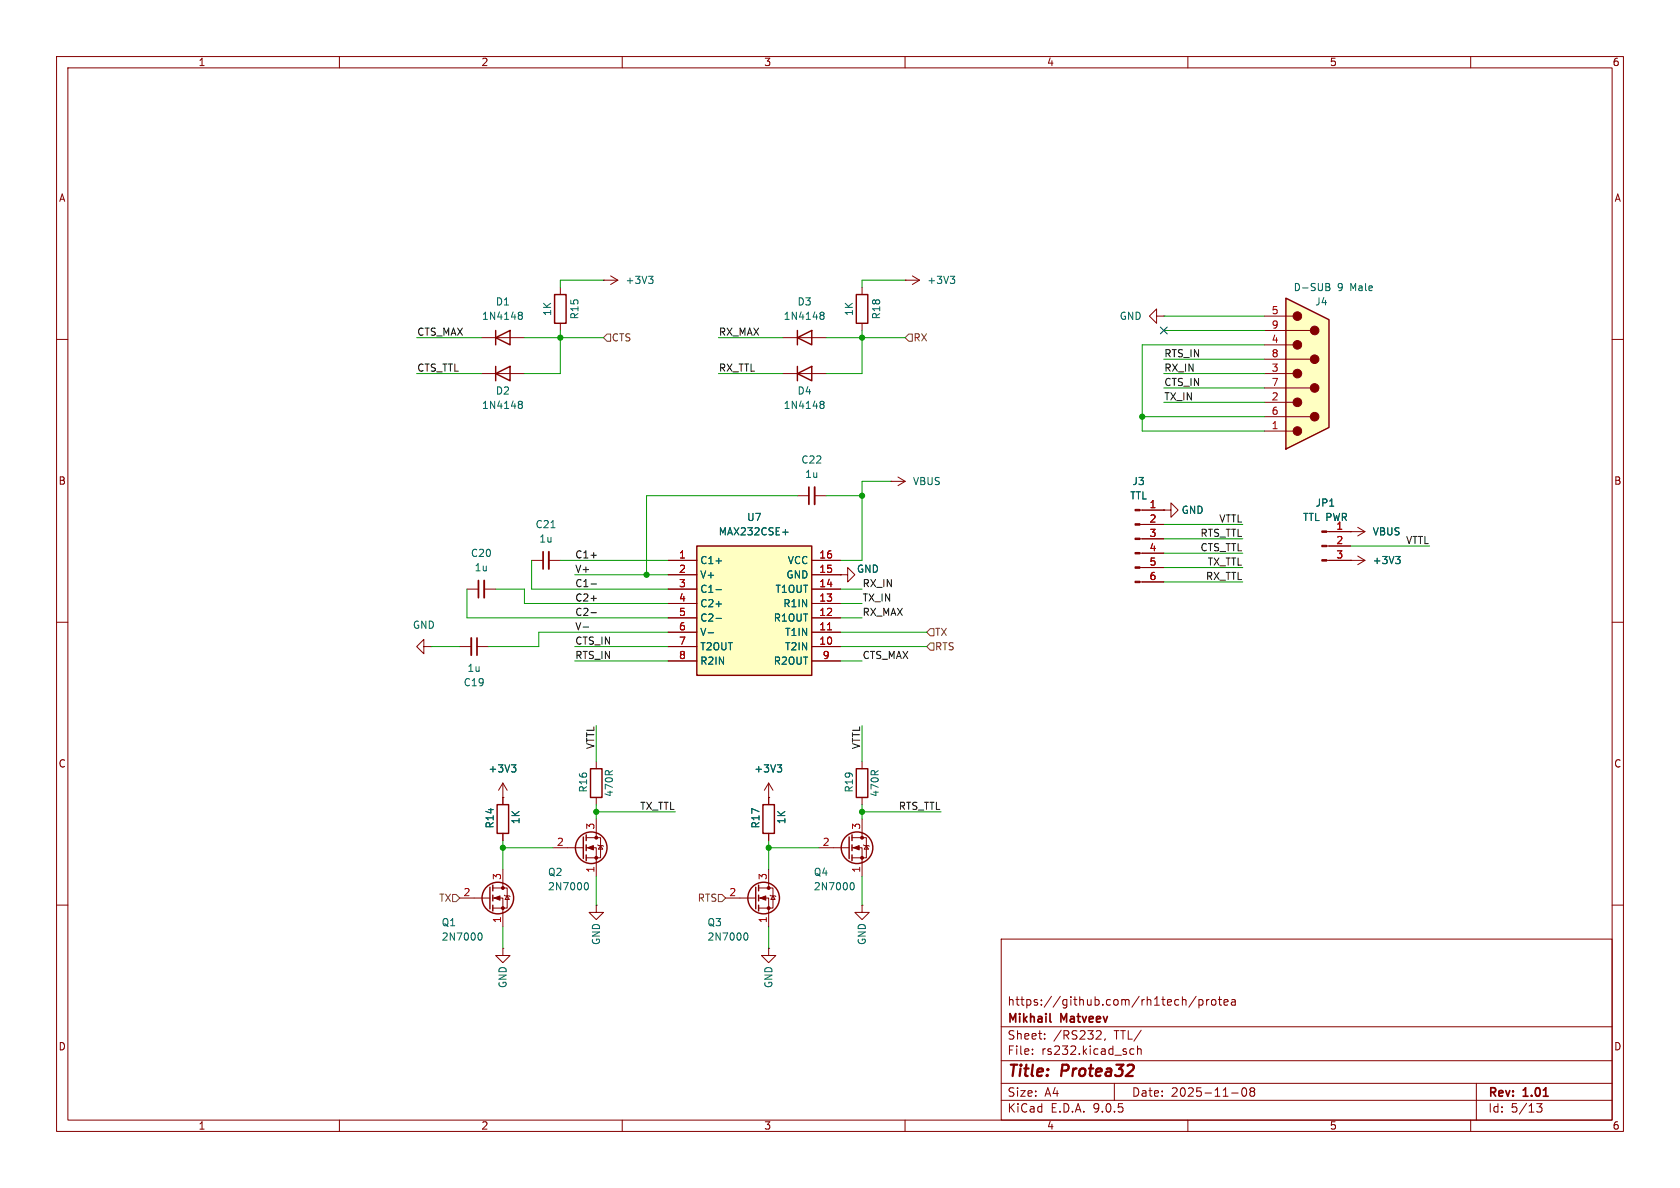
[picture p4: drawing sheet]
<svg xmlns="http://www.w3.org/2000/svg" width="297mm" height="210mm" viewBox="0 0 297 210" stroke-linecap="round" stroke-linejoin="round" font-family="sans-serif">
<g fill="none" stroke="#840000" stroke-width=".18">
<path d="M10 10h277v190h-277zM12 12h273v186h-273zM60 10v2M110 10v2M160 10v2M210 10v2M260 10v2M10 60h2M285 60h2M10 110h2M285 110h2M152.4 134.6v1.3"/>
<path d="M81.3 158.8h5.3M87.1 157h2.6v3.5h-2.6M87.1 158.8h1.8v5M88.9 153.7v3.3M89.2 158.2l.1 .2h.7l.2 .1M89.7 158.4l.3 .6h-.7zM152.4 141v1.2M10 160h2M105.4 160v1.3h1.3l-1.3 1.3-1.3-1.3h1.3M105.4 160h.1M152.4 160v1.3h1.3l-1.3 1.3-1.3-1.3h1.3M152.4 160h.1"/>
<path d="M177 166h108v32h-108zM209.1 176.8h.5l.1 .9M211.5 176.1l-1.3 2M212 176.8l.4-.1 .3 .3v.4l-.2 .2h-.5M212 176.7v1.5M213.3 176.7v1M213.7 176.7l-.2 .1-.2 .2M214.2 176.8l.3-.1 .4 .1 .1 .6-.2 .2-.3 .1-.3-.1zM215.4 176.7h.6M215.6 176.2v1.3l.4 .2M216.4 177.2l.7-.1-.1-.3-.4-.1-.2 .2 .1 .7h.5M217.7 176.8h.6l.1 .9"/>
<path d="M218.4 177.1h-.5a.29 .29 0 0 0-.2 .3 .29 .29 0 0 0 .2 .3l.5-.1M285 160h2M60 198v2M110 198v2M160 198v2M177 194.5h108M177 191.5h108M177 187.5h108M177 181.5h108M182.5 186.3v.1M182.5 185.5v.1M184.7 183.6v.1"/>
<path d="M184.7 182.8v.1M194 182.2l.5 .1 .2 .3-1 1.1h1M195.4 183.6l-.2 .3M197 191.5v3M199.7 186.1l.3 .3 .5-.1M200.5 185.5l-.5-.1-.3 .3M201.1 185.5l.2-.1 .4 .1v.9M201.1 184.9v1.5M210 198v2M217.7 193.2h1.2M219.7 192.4l.2-.1a.81 .81 0 0 1 .6 .6 .81 .81 0 0 1-.3 .8l-.2 .1a.81 .81 0 0 1-.3-1.4zM221.2 192.9l-.2-.2 .2-.4 .5 .1 .1 .2-.3 .3"/>
<path d="M221.2 192.9l-.2 .3v.5l.2 .1 .5-.1 .1-.2-.1-.4-.2-.2M221.2 192.9h.3M260 198v2M261 191.5v6.5M271.7 195.1h.9l-.5 .6 .4 .1v.7l-.2 .1-.6-.1"/>
</g>
<path d="M185.6 180.5l.2 .2" fill="none" stroke="#840000" stroke-width=".3"/>
<g fill="none" stroke="#840000" stroke-width=".25">
<path d="M151.4 135.9h2v5.1h-2zM86.6 156.8v3.9M87.1 156.5v1M87.1 158.2v1.1M87.1 160v1"/>
<circle cx="88" cy="158.7" r="2.79"/>
</g>
<g fill="#840000" stroke="#840000" stroke-width=".18">
<path d="M87.4 158.8l1-.4v.7z"/>
<circle cx="88.9" cy="157" r=".25"/>
<circle cx="88.9" cy="160.5" r=".25"/>
</g>
<path d="M84.7 165l.1-.1a.68 .68 0 0 1 .4 .7 .68 .68 0 0 1-.4 .6l-.1-.1" fill="none" stroke="#006464" stroke-width=".18"/>
<path d="M123.2 96.5h20.3v22.9h-20.3z" fill="#ffffc2"/>
<g fill="none" stroke="#840000" stroke-width=".25">
<path d="M87.6 59.7l2.6-1.3v2.6zM87.6 58.4v2.6M98 52.1h2.1v5.1h-2.1zM141 59.7l2.5-1.3v2.6zM141 58.4v2.6M87.6 66l2.6-1.2v2.5zM87.6 64.8v2.5M141 66l2.5-1.2v2.5zM141 64.8v2.5M123.2 96.5h20.3v22.9h-20.3zM104.4 135.9h2v5.1h-2zM87.9 142.2h2v5.1h-2z"/>
<path d="M103.1 148v3.8M103.6 147.6v1M103.6 149.4v1M103.6 151.1v1M133.6 156.8v3.9M134.1 156.5v1M134.1 158.2v1.1M134.9 142.2h2v5.1h-2zM134.1 160v1"/>
<circle cx="104.5" cy="149.9" r="2.79"/>
<circle cx="135" cy="158.7" r="2.79"/>
</g>
<g fill="none" stroke="#840000" stroke-width=".18">
<path d="M85.1 59.7h7.6M99.1 50.8v1.3M99.1 57.2v1.2M106.7 49.5h.1M106.7 49.5h2.5M107.9 48.8l1.3 .7M109.2 49.5l-1.3 .8M138.4 59.7h7.6M85.1 66h7.6M138.4 66h7.6M118.1 99.1h5.1M141 87.6h2"/>
<path d="M143.5 99.1h5.1M144 87.6h2M157.5 85.1h.1M157.5 85.1h2.5M158.7 84.3l1.3 .8M160 85.1l-1.3 .8M81.3 114.3h2M84.3 114.3h2.1M118.1 101.6h5.1M118.1 104.1h5.1M118.1 106.7h5.1M118.1 109.2h5.1"/>
<path d="M118.1 111.8h5.1M118.1 114.3h5.1M118.1 116.8h5.1M143.5 101.6h5.1M143.5 104.1h5.1M143.5 106.7h5.1M143.5 109.2h5.1M143.5 111.8h5.1M143.5 114.3h5.1M143.5 116.8h5.1M148.6 101.6h1.3v-1.3l1.2 1.3-1.2 1.3v-1.3M148.6 101.6h.1"/>
<path d="M88.9 138.4v3.8M88.9 138.4l-.8 1.3M88.9 138.4l.8 1.3M105.4 134.6v1.3M135.9 138.4v3.8M135.9 138.4l-.8 1.3M135.9 138.4l.8 1.3M88.9 141h.1M88.9 147.3v1.3M97.8 149.9h5.3M103.6 148.1h2.6v3.5h-2.6M103.6 149.9h1.8v5"/>
<path d="M105.4 141v1.2M105.4 144.8v3.3M105.7 149.4l.1 .1h.8l.1 .1M106.2 149.5l.4 .6h-.8zM128.3 158.8h5.3M134.1 157h2.6v3.5h-2.6M134.1 158.8h1.8v5M135.9 141h.1M135.9 147.3v1.3M135.9 153.7v3.3M136.1 158.2l.2 .2h.7l.2 .1M136.7 158.4l.3 .6h-.7z"/>
<path d="M88.9 167.6v1.3h1.3l-1.3 1.3-1.3-1.3h1.3M88.9 167.6h.1M135.9 167.6v1.3h1.3l-1.3 1.3-1.3-1.3h1.3M135.9 167.6h.1"/>
</g>
<g fill="none" stroke="#006464" stroke-width=".18">
<path d="M91.7 55.3l.4-.1 .2 .1v.2l-.2 .2M91.7 55.7h.2M91.9 55.7h.2M91.9 55.7l-.2 .1M92.1 55.7l.2 .3v.3l-.2 .2-.4-.1M114.7 48.8h.7l-.4 .5M115.2 49.3l.2 .3v.3l-.2 .2M145.1 55.7h.1M145.1 55.3l.3-.1 .2 .1 .1 .2-.3 .2M145.2 55.7h.2M145.2 55.7l-.1 .1M145.4 55.7l.3 .3-.1 .3-.2 .2-.3-.1"/>
<path d="M91.7 71.4l.2 .1M91.7 71l.4-.1 .2 .2v.1l-.2 .3M91.9 71.5h.2M91.9 71.5h-.2M92.1 71.5l.2 .2v.4l-.2 .1-.4-.1M145.1 71l.3-.1 .2 .2 .1 .1-.3 .3M145.1 71.4l.1 .1M145.2 71.5h.2M145.2 71.5h-.1M145.4 71.5l.3 .2-.1 .4-.2 .1-.3-.1M126.6 99.2h.9M138.4 94.1h.9"/>
<path d="M125.2 111.9h1M126.6 104.2h.9M126.6 106.8h.9M126.6 109.3h.9M90.4 135.2h.8l-.4 .5M91 135.7l.2 .2v.3l-.2 .3M137.4 135.2h.8l-.4 .5M137.9 135.7l.3 .2v.3l-.3 .3M103.5 156.1l.1-.1a.68 .68 0 0 1 .4 .7 .68 .68 0 0 1-.4 .6l-.1-.1M131.7 165l.1-.1a.68 .68 0 0 1 .4 .7 .68 .68 0 0 1-.4 .6l-.1-.1"/>
</g>
<path d="M146.3 111.3h.7" fill="none" stroke="#a90000" stroke-width=".18"/>
<path d="M143 86.1v3.1M84.3 112.8v3" fill="none" stroke="#840000" stroke-width=".3"/>
<path d="M144 86.1v3.1M83.3 112.8v3" fill="none" stroke="#840000" stroke-width=".33"/>
<g fill="#840000" stroke="#840000" stroke-width=".18">
<path d="M103.9 149.9l1-.4v.7z"/>
<path d="M134.4 158.8l1-.4v.7z"/>
<circle cx="105.4" cy="148.1" r=".25"/>
<circle cx="105.4" cy="151.6" r=".25"/>
<circle cx="135.9" cy="157" r=".25"/>
<circle cx="135.9" cy="160.5" r=".25"/>
</g>
<path d="M227.3 52.7l7.6 3.8v19.1l-7.6 3.8z" fill="#ffffc2"/>
<g fill="none" stroke="#840000" stroke-width=".18">
<path d="M152.4 50.8v1.3M152.4 57.2v1.2M160 49.5h.1M160 49.5h2.6M161.3 48.8l1.3 .7M162.6 49.5l-1.3 .8M204.5 55.9v-1.3l-1.3 1.3 1.3 1.3v-1.3h1.2M205.7 55.9h.1M223.5 55.9h5.1M223.5 58.4h8.1M223.5 61h5.1M223.5 63.5h8.1"/>
<path d="M223.5 66h5.1M223.5 68.6h8.1M223.5 71.1h5.1M223.5 73.7h8.1M223.5 76.2h5.1M94 99.1h2M97 99.1h2.1M118.1 99.1h5.1M143.5 99.1h5.1M201.5 90.2h4.2M201.5 92.7h4.2M201.5 95.3h4.2"/>
<path d="M201.5 97.8h4.2M205.7 90.2h1.3v-1.3l1.3 1.3-1.3 1.2v-1.2M205.7 90.2h.1M234.5 99.1h6.8M234.5 94h6.8M234.5 96.5h4.3M238.8 94h.1M238.8 99.1h.1M240 93.2l1.3 .8M240 98.3l1.3 .8M241.3 94l-1.3 .7M241.3 99.1l-1.3 .7"/>
<path d="M74.9 114.3v-1.3l-1.2 1.3 1.2 1.3v-1.3h1.3M76.2 114.3h.1M82.5 104.1h2.1M85.6 104.1h2M118.1 104.1h5.1M118.1 101.6h5.1M118.1 106.7h5.1M118.1 109.2h5.1M118.1 111.8h5.1M118.1 114.3h5.1M118.1 116.8h5.1M143.5 104.1h5.1"/>
<path d="M143.5 101.6h5.1M143.5 106.7h5.1M143.5 109.2h5.1M143.5 111.8h5.1M143.5 114.3h5.1M143.5 116.8h5.1M148.6 101.6h.1M201.5 100.3h4.2M201.5 102.9h4.2M88.9 141h.1M88.9 141v1.2M88.9 147.3v1.3"/>
<path d="M135.9 141h.1M135.9 141v1.2M135.9 147.3v1.3M144.8 149.9h5.3M150.6 148.1h2.6v3.5h-2.6M150.6 149.9h1.8v5M152.4 144.8v3.3M152.7 149.4l.1 .1h.7l.2 .1M153.2 149.5l.3 .6h-.7z"/>
</g>
<g fill="none" stroke="#840000" stroke-width=".25">
<path d="M151.4 52.1h2v5.1h-2zM227.3 52.7l7.6 3.8v19.1l-7.6 3.8zM150.1 148v3.8M150.6 147.6v1M150.6 149.4v1M150.6 151.1v1"/>
<circle cx="151.5" cy="149.9" r="2.79"/>
</g>
<g fill="#840000" stroke="#840000" stroke-width=".18">
<path d="M200.7 90h.8v.3h-.8z"/>
<path d="M200.7 92.6h.8v.2h-.8z"/>
<path d="M200.7 95.1h.8v.3h-.8z"/>
<path d="M200.7 97.7h.8v.2h-.8z"/>
<path d="M200.7 100.2h.8v.3h-.8z"/>
<path d="M200.7 102.7h.8v.3h-.8z"/>
<path d="M233.7 93.9h.8v.2h-.8z"/>
<path d="M233.7 96.4h.8v.2h-.8z"/>
<path d="M233.7 98.9h.8v.3h-.8z"/>
<path d="M150.9 149.9l1-.4v.7z"/>
<circle cx="229.4" cy="55.9" r=".76"/>
<circle cx="229.4" cy="61" r=".76"/>
<circle cx="229.4" cy="66" r=".76"/>
<circle cx="229.4" cy="71.1" r=".76"/>
<circle cx="229.4" cy="76.2" r=".76"/>
<circle cx="232.4" cy="58.4" r=".76"/>
<circle cx="232.4" cy="63.5" r=".76"/>
<circle cx="232.4" cy="68.6" r=".76"/>
<circle cx="232.4" cy="73.7" r=".76"/>
<circle cx="152.4" cy="148.1" r=".25"/>
<circle cx="152.4" cy="151.6" r=".25"/>
</g>
<g fill="none" stroke="#006464" stroke-width=".18">
<path d="M168 48.8h.8l-.4 .5M168.5 49.3l.3 .3v.3l-.3 .2M234.4 50.1l.6 .1 .1 .3-.3 .2M234.4 50.7h.4M234.8 50.7l.3 .3v.3l-.7 .1M97.4 93.3h.7M126.6 99.2h.9M138.4 94.1h.9M246.7 98.4h.8l-.4 .5M247.3 98.9l.2 .2v.3l-.2 .2M125.2 111.9h1M126.6 104.2h.9"/>
<path d="M126.6 106.8h.9M126.6 109.3h.9M90.4 135.2h.8l-.4 .5M91 135.7l.2 .2v.3l-.2 .3M137.4 135.2h.8l-.4 .5M137.9 135.7l.3 .2v.3l-.3 .3M150.5 156.1l.1-.1a.68 .68 0 0 1 .4 .7 .68 .68 0 0 1-.4 .6l-.1-.1"/>
</g>
<path d="M96 97.5v3.1M84.6 102.6v3.1" fill="none" stroke="#840000" stroke-width=".3"/>
<path d="M97 97.5v3.1M85.6 102.6v3.1" fill="none" stroke="#840000" stroke-width=".33"/>
<path d="M107.3 59.1h.6v1.2h-.6l-.6-.6zM160.7 59.1h.6v1.2h-.6l-.7-.6zM164.5 111.1h.6v1.3h-.6l-.7-.6zM164.5 113.7h.6v1.2h-.6l-.7-.6zM80 158.1h.6l.7 .7-.7 .6h-.6zM127 158.1h.6l.7 .7-.7 .6h-.6z" fill="none" stroke="#725600" stroke-width=".18"/>
<path d="M104.5 98.2h.9M103.1 110.9h1M104.5 108.3h.9M104.5 103.2h.9M104.5 105.8h.9" fill="none" stroke="#0f0f0f" stroke-width=".18"/>
<g fill="none" stroke="#009600" stroke-width=".18">
<path d="M73.7 59.7h11.4M92.7 59.7h14M99.1 58.4v7.6h-6.4M106.7 49.5h-7.6v1.3M127 59.7h11.4M146 59.7h14M152.4 58.4v7.6h-6.4M160 49.5h-7.6v1.3M205.7 55.9h17.8M205.7 58.4h17.8M73.7 66h11.4M127 66h11.4"/>
<path d="M201.9 73.7h21.6M205.7 66h17.8M205.7 63.5h17.8M205.7 71.1h17.8M205.7 68.6h17.8M223.5 61h-21.6v15.2h21.6M94 99.1v5h24.1M99.1 99.1h19M141 87.6h-26.7v14M146 87.6h6.4M157.5 85.1h-5.1v14h-3.8M205.7 97.8h14"/>
<path d="M205.7 95.3h14M205.7 92.7h14M238.8 96.5h13.9M76.2 114.3h5.1M82.5 104.1v5.1h35.6M87.6 104.1h5.1v2.6h25.4M101.6 116.8h16.5M101.6 101.6h16.5M101.6 114.3h16.5M118.1 111.8h-22.9v2.5h-8.8M148.6 116.8h3.8M148.6 104.1h3.8"/>
<path d="M148.6 111.8h15.2M148.6 106.7h3.8M148.6 109.2h3.8M148.6 114.3h15.2M205.7 100.3h14M205.7 102.9h14M105.4 128.3v6.3M152.4 128.3v6.3M88.9 149.9h8.9M88.9 148.6v5.1M105.4 142.2v2.6M105.4 154.9v5.1"/>
<path d="M105.4 143.5h14M135.9 148.6v5.1M135.9 149.9h8.9M152.4 142.2v2.6M152.4 154.9v5.1M152.4 143.5h14M88.9 163.8v3.8M135.9 163.8v3.8"/>
</g>
<path d="M205.1 57.8l1.2 1.2M206.3 57.8l-1.2 1.2" fill="none" stroke="#000084" stroke-width=".18"/>
<path d="M146.3 111.3h.7" fill="none" stroke="#a90000" stroke-width=".18"/>
<g fill="#009600" stroke="#009600" stroke-width=".18">
<circle cx="152.4" cy="87.6" r=".46"/>
<circle cx="99.1" cy="59.7" r=".46"/>
<circle cx="152.4" cy="59.7" r=".46"/>
<circle cx="152.4" cy="143.5" r=".46"/>
<circle cx="135.9" cy="149.9" r=".46"/>
<circle cx="114.3" cy="101.6" r=".46"/>
<circle cx="201.9" cy="73.7" r=".46"/>
<circle cx="88.9" cy="149.9" r=".46"/>
<circle cx="105.4" cy="143.5" r=".46"/>
</g>
<g font-size="2.8" fill="#840000">
<text x="178" y="190.9">Title:</text>
<text x="187.7" y="190.9">Protea32</text>
</g>
<g font-size="2.1" fill="#840000">
<text x="178" y="178">https://github.com/rh1tech/protea</text>
<text x="178" y="184">Sheet:</text>
<text x="178" y="181.2">Mikhail</text>
<text x="186.2" y="184">/RS232,</text>
<text x="187.6" y="181.2">Matveev</text>
<text x="197" y="184">TTL/</text>
<text x="178" y="186.7">File:</text>
<text x="184.1" y="186.7">rs232.kicad_sch</text>
<text x="178" y="196.9">KiCad</text>
<text x="178" y="194.1">Size:</text>
<text x="184.7" y="194.1">A4</text>
<text x="185.7" y="196.9">E.D.A.</text>
<text x="193.3" y="196.9">9.0.5</text>
<text x="200" y="194.1">Date:</text>
<text x="207" y="194.1">2025-11-08</text>
<text x="263" y="194.3">Rev:</text>
<text x="263" y="196.9">Id:</text>
<text x="267.1" y="196.9">5/13</text>
<text x="269.4" y="194.3">1.01</text>
</g>
<g font-size="1.8" fill="#840000">
<text x="35" y="11.9">1</text>
<text x="85" y="11.9">2</text>
<text x="135" y="11.9">3</text>
<text x="185" y="11.9">4</text>
<text x="235" y="11.9">5</text>
<text x="285" y="11.9">6</text>
<text x="10.3" y="35.9">A</text>
<text x="285.3" y="35.9">A</text>
<text x="10.3" y="85.9">B</text>
<text x="285.3" y="85.9">B</text>
<text x="10.3" y="135.9">C</text>
<text x="285.3" y="135.9">C</text>
<text x="10.3" y="185.9">D</text>
<text x="285.3" y="185.9">D</text>
<text x="35" y="199.9">1</text>
<text x="85" y="199.9">2</text>
<text x="135" y="199.9">3</text>
<text x="185" y="199.9">4</text>
<text x="235" y="199.9">5</text>
<text x="285" y="199.9">6</text>
</g>
<g font-size="1.8" fill="#006464">
<text x="110.5" y="50.4">+3V3</text>
<text x="163.8" y="50.4">+3V3</text>
<text x="228.6" y="51.7">D-SUB</text>
<text x="236.4" y="51.7">9</text>
<text x="238.8" y="51.7">Male</text>
<text x="85.1" y="56.7">1N4148</text>
<text x="87.6" y="54.2">D1</text>
<text x="97.6" y="56" transform="rotate(-90 97.6 56)">1K</text>
<text x="102.5" y="56.6" transform="rotate(-90 102.5 56.6)">R15</text>
<text x="138.4" y="56.7">1N4148</text>
<text x="140.9" y="54.2">D3</text>
<text x="151" y="56" transform="rotate(-90 151 56)">1K</text>
<text x="155.8" y="56.6" transform="rotate(-90 155.8 56.6)">R18</text>
<text x="197.8" y="56.7">GND</text>
<text x="232.4" y="54.2">J4</text>
<text x="87.6" y="70">D2</text>
<text x="140.9" y="70">D4</text>
<text x="85.1" y="72.5">1N4148</text>
<text x="138.4" y="72.5">1N4148</text>
<text x="141.6" y="82.1">C22</text>
<text x="142.2" y="84.7">1u</text>
<text x="161.3" y="86">VBUS</text>
<text x="199.7" y="88.5">TTL</text>
<text x="200.1" y="86">J3</text>
<text x="232.5" y="89.8">JP1</text>
<text x="94.6" y="93.6">C21</text>
<text x="127" y="94.8">MAX232CSE+</text>
<text x="132" y="92.3">U7</text>
<text x="208.8" y="91">GND</text>
<text x="230.3" y="92.3">TTL PWR</text>
<text x="242.6" y="94.8">VBUS</text>
<text x="83.2" y="98.7">C20</text>
<text x="83.8" y="101.2">1u</text>
<text x="95.2" y="96.1">1u</text>
<text x="123.7" y="99.9">C1+</text>
<text x="139.2" y="99.9">VCC</text>
<text x="151.4" y="101.4">GND</text>
<text x="242.6" y="99.9">+3V3</text>
<text x="123.7" y="102.5">V+</text>
<text x="123.7" y="105">C1-</text>
<text x="123.7" y="107.5">C2+</text>
<text x="137" y="105">T1OUT</text>
<text x="138.4" y="107.5">R1IN</text>
<text x="138.9" y="102.5">GND</text>
<text x="72.9" y="111.4">GND</text>
<text x="123.7" y="110.1">C2-</text>
<text x="123.7" y="112.6">V-</text>
<text x="136.7" y="110.1">R1OUT</text>
<text x="138.7" y="112.6">T1IN</text>
<text x="82.5" y="119">1u</text>
<text x="123.7" y="115.2">T2OUT</text>
<text x="123.7" y="117.7">R2IN</text>
<text x="136.7" y="117.7">R2OUT</text>
<text x="138.7" y="115.2">T2IN</text>
<text x="81.9" y="121.5">C19</text>
<text x="86.3" y="136.8">+3V3</text>
<text x="133.2" y="136.8">+3V3</text>
<text x="104" y="140.2" transform="rotate(-90 104 140.2)">R16</text>
<text x="108.6" y="141" transform="rotate(-90 108.6 141)">470R</text>
<text x="151" y="140.2" transform="rotate(-90 151 140.2)">R19</text>
<text x="155.5" y="141" transform="rotate(-90 155.5 141)">470R</text>
<text x="87.5" y="146.5" transform="rotate(-90 87.5 146.5)">R14</text>
<text x="92" y="145.8" transform="rotate(-90 92 145.8)">1K</text>
<text x="134.5" y="146.5" transform="rotate(-90 134.5 146.5)">R17</text>
<text x="139" y="145.8" transform="rotate(-90 139 145.8)">1K</text>
<text x="96.8" y="155">Q2</text>
<text x="143.8" y="155">Q4</text>
<text x="96.8" y="157.6">2N7000</text>
<text x="143.8" y="157.6">2N7000</text>
<text x="78" y="163.9">Q1</text>
<text x="78" y="166.5">2N7000</text>
<text x="106.3" y="167.2" transform="rotate(-90 106.3 167.2)">GND</text>
<text x="125" y="163.9">Q3</text>
<text x="125" y="166.5">2N7000</text>
<text x="153.3" y="167.2" transform="rotate(-90 153.3 167.2)">GND</text>
<text x="89.8" y="174.8" transform="rotate(-90 89.8 174.8)">GND</text>
<text x="136.8" y="174.8" transform="rotate(-90 136.8 174.8)">GND</text>
</g>
<g font-size="1.8" fill="#0f0f0f">
<text x="73.7" y="59.4">CTS_MAX</text>
<text x="127" y="59.4">RX_MAX</text>
<text x="73.7" y="65.8">CTS_TTL</text>
<text x="127" y="65.8">RX_TTL</text>
<text x="205.7" y="63.2">RTS_IN</text>
<text x="205.7" y="65.8">RX_IN</text>
<text x="205.7" y="70.9">TX_IN</text>
<text x="205.7" y="68.3">CTS_IN</text>
<text x="212.1" y="95">RTS_TTL</text>
<text x="215.5" y="92.4">VTTL</text>
<text x="101.6" y="101.3">V+</text>
<text x="101.6" y="98.8">C1+</text>
<text x="212.1" y="97.5">CTS_TTL</text>
<text x="213.4" y="100.1">TX_TTL</text>
<text x="248.5" y="96.3">VTTL</text>
<text x="101.6" y="103.9">C1-</text>
<text x="101.6" y="106.4">C2+</text>
<text x="152.4" y="106.4">TX_IN</text>
<text x="152.4" y="103.9">RX_IN</text>
<text x="213.1" y="102.6">RX_TTL</text>
<text x="101.6" y="111.5">V-</text>
<text x="101.6" y="109">C2-</text>
<text x="152.4" y="109">RX_MAX</text>
<text x="101.6" y="114">CTS_IN</text>
<text x="101.6" y="116.6">RTS_IN</text>
<text x="152.4" y="116.6">CTS_MAX</text>
<text x="105.1" y="132.5" transform="rotate(-90 105.1 132.5)">VTTL</text>
<text x="152.1" y="132.5" transform="rotate(-90 152.1 132.5)">VTTL</text>
<text x="113.1" y="143.2">TX_TTL</text>
<text x="158.8" y="143.2">RTS_TTL</text>
</g>
<g font-size="1.8" fill="#a90000">
<text x="224.7" y="55.6">5</text>
<text x="224.7" y="58.2">9</text>
<text x="224.7" y="60.7">4</text>
<text x="224.7" y="63.2">8</text>
<text x="224.7" y="65.8">3</text>
<text x="224.7" y="68.3">7</text>
<text x="224.7" y="70.9">2</text>
<text x="224.7" y="73.4">6</text>
<text x="224.7" y="75.9">1</text>
<text x="203.1" y="89.9">1</text>
<text x="203.1" y="92.5">2</text>
<text x="203.1" y="95">3</text>
<text x="236.1" y="93.7">1</text>
<text x="119.9" y="98.8">1</text>
<text x="119.9" y="101.3">2</text>
<text x="144.7" y="98.8">16</text>
<text x="144.7" y="101.3">15</text>
<text x="203.1" y="97.5">4</text>
<text x="203.1" y="100.1">5</text>
<text x="236.1" y="96.3">2</text>
<text x="236.1" y="98.8">3</text>
<text x="119.9" y="103.9">3</text>
<text x="119.9" y="106.4">4</text>
<text x="144.7" y="103.9">14</text>
<text x="144.7" y="106.4">13</text>
<text x="203.1" y="102.6">6</text>
<text x="119.9" y="109">5</text>
<text x="119.9" y="111.5">6</text>
<text x="144.7" y="109">12</text>
<text x="144.7" y="111.5">11</text>
<text x="119.9" y="114">7</text>
<text x="119.9" y="116.6">8</text>
<text x="144.7" y="114">10</text>
<text x="145.3" y="116.6">9</text>
<text x="98.4" y="149.6">2</text>
<text x="105.2" y="146.8" transform="rotate(-90 105.2 146.8)">3</text>
<text x="145.3" y="149.6">2</text>
<text x="152.1" y="146.8" transform="rotate(-90 152.1 146.8)">3</text>
<text x="88.6" y="155.6" transform="rotate(-90 88.6 155.6)">3</text>
<text x="105.2" y="154.4" transform="rotate(-90 105.2 154.4)">1</text>
<text x="135.6" y="155.6" transform="rotate(-90 135.6 155.6)">3</text>
<text x="152.1" y="154.4" transform="rotate(-90 152.1 154.4)">1</text>
<text x="81.8" y="158.5">2</text>
<text x="128.8" y="158.5">2</text>
<text x="88.6" y="163.3" transform="rotate(-90 88.6 163.3)">1</text>
<text x="135.6" y="163.3" transform="rotate(-90 135.6 163.3)">1</text>
</g>
<g font-size="1.8" fill="#725600">
<text x="108.1" y="60.6">CTS</text>
<text x="161.4" y="60.6">RX</text>
<text x="165.2" y="112.6">TX</text>
<text x="165.2" y="115.2">RTS</text>
<text x="77.5" y="159.6">TX</text>
<text x="123.2" y="159.6">RTS</text>
</g>
</svg>
